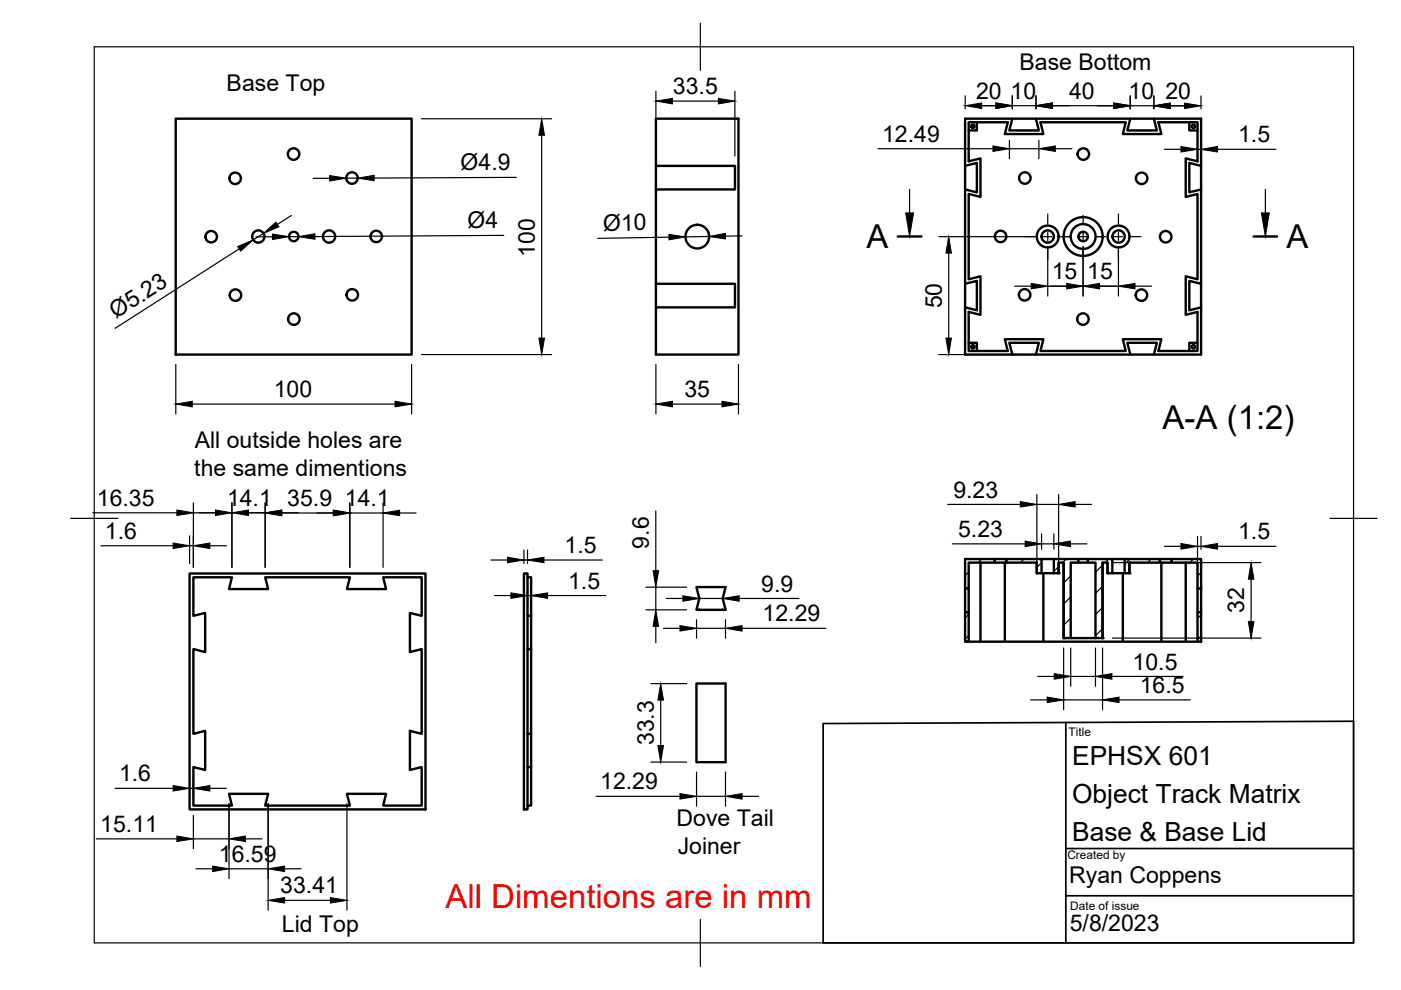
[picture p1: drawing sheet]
<svg xmlns="http://www.w3.org/2000/svg" width="297mm" height="210mm" viewBox="0 0 297 210" stroke-linecap="round" stroke-linejoin="round" font-family="sans-serif">
<!-- layer: Visible -->
<g fill="none" stroke="#000" stroke-width=".51">
<path d="M37.3 25.2h50v50h-50zM139.1 25.2h17.5v50h-17.5v-10h16.7v-5h-16.7v-20h16.7v-5h-16.7zM139.1 35.2v5M204.6 25.2h50.1v50h-50.1zM204.6 35.2l2.5-.7v6.3l-2.5-.6M205.4 25.9h8.3l-.7 2.5h8.2l-.6-2.5h18.1l-.6 2.5h8.1l-.6-2.5h8.3v8.3l-2.5-.6v8.2l2.5-.7v18.1l-2.5-.6v8.2l2.5-.7v8.3h-8.3l.6-2.5h-8.1l.6 2.5h-18.1l.6-2.5h-8.2l.7 2.5h-8.3v-8.3l2.5 .7v-8.2l-2.5 .6v-18.1l2.5 .7v-8.2l-2.5 .6zM207.1 25.9v1.8h-1.7M214.6 25.2l-.6 2.5h6.3l-.7-2.5M239.6 25.2l-.6 2.5h6.3l-.7-2.5M252.2 25.9v1.8h1.7M254.7 35.2l-2.5-.7v6.3l2.5-.6M139.1 60.2v5"/>
<path d="M204.6 60.2l2.5-.6v6.2l-2.5-.6M205.4 72.7h1.7v1.7M214.6 75.2l-.6-2.5h6.3l-.7 2.5M239.6 75.2l-.6-2.5h6.3l-.7 2.5M253.9 72.7h-1.7v1.7M254.7 60.2l-2.5-.6v6.2l2.5-.6M204.6 118.5h6.3v.8h-5.5v5.5h-.8zM207.9 119.3v16.8M210.9 119.3h2.5M210.9 118.5h2.5M213 119.3v16.8M213.4 118.5h7.4v3h-1v-2.2h-6.4z"/>
<path d="M219.8 119.3v2.2M220.8 118.5h2.6M223.4 118.5h5.2v.8h-1.6v16h-1.5v-16h-1v2.2h-1.1zM224.5 119.3v2.2M225.5 119.3v16M228.6 119.3h2M228.6 118.5h2M230.6 118.5h5.2v3h-1v-2.2h-1v16h-1.5v-16h-1.7zM233.8 119.3v16M234.8 119.3v2.2M235.8 118.5h2.6M238.4 118.5h7.5v.8h-6.4v2.2h-1.1z"/>
<path d="M239.5 119.3v2.2M245.9 119.3h2.5M245.9 118.5h2.5M246.2 119.3v16.8M248.4 118.5h6.3v6.3h-.8v-5.5h-5.5zM251.4 119.3v16.8M40.2 121.6h50v50h-50zM41 122.4h8.2l-.6 2.5h8.3l-.7-2.5h18l-.6 2.5h8.3l-.7-2.5h8.2v8.2l-2.5-.6v8.3l2.5-.7v18l-2.5-.6v8.3l2.5-.7v8.2h-8.2l.7-2.5h-8.3l.6 2.5h-18l.7-2.5h-8.3l.6 2.5h-8.2v-8.2l2.5 .7v-8.3l-2.5 .6v-18l2.5 .7v-8.3l-2.5 .6zM111.1 121.6h.7v50h-.7zM111.8 137.6h.8v18M111.8 130.6h.8v7M111.8 122.4h.8v8.2"/>
<path d="M147.7 124.5h6.1l-.6 2.4 .6 2.4h-6.1l.6-2.4zM204.6 129.8h.8v6.3h-.8zM204.6 124.8v5M205.4 124.8v5M205.4 136.1h48.5M220.8 121.5h2.6M221.2 121.5v14.6M227 135.3h5.3M235.8 121.5h2.6M238.1 121.5v14.6M253.9 129.8h.8v6.3h-.8zM253.9 124.8v5"/>
<path d="M254.7 124.8v5M111.8 155.6h.8v7M147.7 144.9h6.1v16.7h-6.1zM111.8 162.6h.8v8.2h-.8"/>
<circle cx="49.9" cy="37.8" r="1.22"/>
<circle cx="62.2" cy="32.7" r="1.22"/>
<circle cx="74.6" cy="37.7" r="1.22"/>
<circle cx="206.3" cy="26.8" r=".37"/>
<circle cx="217.3" cy="37.7" r="1.22"/>
<circle cx="229.7" cy="32.7" r="1.22"/>
<circle cx="242.1" cy="37.8" r="1.22"/>
<circle cx="253" cy="26.8" r=".37"/>
<circle cx="44.8" cy="50.2" r="1.22"/>
<circle cx="54.8" cy="50.1" r="1.3"/>
<circle cx="62.3" cy="50.1" r="1.01"/>
<circle cx="69.8" cy="50.1" r="1.3"/>
<circle cx="79.8" cy="50.1" r="1.22"/>
<circle cx="147.8" cy="50.2" r="2.51"/>
<circle cx="212.1" cy="50.1" r="1.22"/>
<circle cx="222.1" cy="50.1" r="2.32"/>
<circle cx="222.1" cy="50.1" r="1.3"/>
<circle cx="229.6" cy="50.1" r="1.01"/>
<circle cx="229.6" cy="50.1" r="2.64"/>
<circle cx="229.7" cy="50.1" r="4.1"/>
<circle cx="237.2" cy="50.1" r="2.32"/>
<circle cx="237.2" cy="50.1" r="1.3"/>
<circle cx="247.2" cy="50.2" r="1.22"/>
<circle cx="49.9" cy="62.6" r="1.22"/>
<circle cx="62.3" cy="67.7" r="1.22"/>
<circle cx="74.7" cy="62.5" r="1.22"/>
<circle cx="206.3" cy="73.5" r=".37"/>
<circle cx="217.2" cy="62.5" r="1.22"/>
<circle cx="229.6" cy="67.7" r="1.22"/>
<circle cx="242" cy="62.6" r="1.22"/>
<circle cx="253" cy="73.5" r=".37"/>
</g>
<g fill="#000">
<circle cx="219.8" cy="121.5" r=".25"/>
<circle cx="224.5" cy="121.5" r=".25"/>
<circle cx="225.5" cy="135.3" r=".25"/>
<circle cx="233.8" cy="135.3" r=".25"/>
<circle cx="234.8" cy="121.5" r=".25"/>
<circle cx="239.5" cy="121.5" r=".25"/>
</g>
<!-- layer: TITLEBLOCK -->
<path d="M174.5 153.4l112.5-.5v47h-112.5zM226 153.2v46.7M226 179.9h61M226 189.9h61" fill="none" stroke="#000" stroke-width=".36"/>
<!-- layer: BORDER -->
<path d="M20 9.9h267v190h-267zM148.5 4.9v10M15 109.9h10M282 109.9h10M148.5 194.9v10" fill="none" stroke="#000" stroke-width=".25"/>
<!-- layer: Hatching -->
<g fill="none" stroke="#000" stroke-width=".25">
<path d="M208.1 118.5l-.8 .8M217.1 118.5l-.8 .8M220.8 119.3l-1 1M226.1 118.5l-.8 .8M233.8 119.8l-1.5 1.5M235 118.5l-.7 .8M239.5 118.5l-1.1 1.1M244 118.5l-.7 .8M248.5 118.5l-.2 .2M253 118.5l-.8 .8M205.4 121.3l-.8 .7M205.4 130.2l-.8 .8"/>
<path d="M205.4 134.7l-.8 .8M224.5 120.2l-1.1 1M227 122.1l-1.5 1.5M227 126.6l-1.5 1.5M227 131.1l-1.5 1.5M233.8 124.3l-1.5 1.5M233.8 128.8l-1.5 1.5M233.8 133.3l-1.5 1.5M254.6 121.4l-.7 .7M254.6 130.4l-.7 .7M254.6 134.9l-.7 .7"/>
</g>
<!-- layer: Section Lines -->
<path d="M190.4 50.1h5M265.8 50.1h5" fill="none" stroke="#000" stroke-width=".51"/>
<path d="M192.8 40.1v5M268.3 40.1v5" fill="none" stroke="#000" stroke-width=".25"/>
<path d="M192 45.1h1.7l-.9 5zM267.4 45.1h1.7l-.8 5z" fill="#000" stroke="#000" stroke-width=".21"/>
<!-- layer: FD_Dimensions -->
<g fill="none" stroke="#000" stroke-width=".25">
<path d="M139.1 19.3v13.8M155.8 19.3v13.8M69.9 37.8h-3.5M73.4 37.8h2.4M89.4 25.2h27.5M109.5 37.6l-30.2 .2M114.9 28.7v43M142.6 21.4h9.7M186.2 31.5h24.3M204.6 20.3v2.8M207.6 22.4h3.5M214 29.8v3.8"/>
<path d="M214 31.5h6.3M214.6 20.3v2.8M214.6 22.4h5M219.6 20.3v2.8M220.3 29.8v3.8M223.1 22.4h13M223.8 31.5h3.5M239.6 22.4h5M239.6 20.3v2.8M244.6 20.3v2.8M246.9 31.7h3.5M248.1 22.4h3.5"/>
<path d="M253.9 31.7h.7M254.6 20.3v2.8M258.1 31.7h12.4M50.7 52.8l-26.3 16.8M55.9 49.5l-2.2 1.4M57.8 50.2h-3.5M61.3 50.2h2M61.8 45.7l-3 1.9M106.8 49.9l-40 .3M141.8 50.3l-15.1 .2M150.3 50.1l-5 .1M157.3 50l-3.5 .1"/>
<path d="M199 50.2h21M201.1 53.7v18M222.1 52.3v10.5M229.6 52.3v10.5M237.1 52.3v10.5M37.3 77.3v10.5M87.3 77.3v10.5M89.4 75.2h27.5M139.1 77.3v10.5M156.6 77.3v10.5M199 75.2h18.5M215.1 60.7h3.5"/>
<path d="M222.1 60.7h15M240.6 60.7h3.5M40.8 85.7h43M142.6 85.7h10.5M19.7 108.7h17.8M21.4 115.7h15.3M40.2 113.6v5.9M40.2 115.7h.8M41 106.6v13.7M41 108.7h15.2M44.5 115.7h3.5M49.2 106.6v13.7"/>
<path d="M56.2 106.6v13.7M59.7 108.7h3.5M59.7 108.8h11M74.2 106.7v13.6M74.2 108.8h7M81.2 106.7v13.6M84.7 108.8h3.5M104.1 118.7h3.5M111.1 116.6v2.9M111.1 118.7h.7M111.8 116.6v2.9M115.3 118.7h12.4"/>
<path d="M139 108.3v12.7M200.9 106.9h15.4M201.9 115.3h15.4M219.8 104.9v14.5M219.8 106.9h4.7M220.8 113.2v3.3M220.8 115.3h2.6M223.4 113.2v3.3M224.5 104.9v14.5M226.9 115.3h3.5M227.9 106.9h3.5M235.9 119.3h31.5"/>
<path d="M246.9 115.8h3.5M253.9 113.7v9M253.9 115.8h.7M254.6 113.7v2.8M258.1 115.8h12.4M104.8 126.3h3.5M111.8 124.5v3.9M111.8 126.3h.8M112.6 124.5v3.9M116.1 126.3h12.4M136.9 129.3h8.7M136.9 124.5h8.7"/>
<path d="M139 124.5v4.8M139 132.8v3.5M140.7 133.2h3.5M141.3 126.9h3.5M147.7 131.4v3.9M147.7 133.2h6.1M148.3 129h.1M148.3 126.9h4.9M153.2 129h.1M153.8 131.4v3.9M156.7 126.9h12.7M157.3 133.2h17.8"/>
<path d="M225.5 137.4v13.1M227 137.4v8.1M232.3 137.4v8.1M233.8 137.4v13.1M235.9 135.3h31.5M265.3 122.8v9M138 144.9h7.6M140.1 148.4v9.7M218.5 148.4h3.5M220 143.4h3.5M225.5 148.4h8.3M227 143.4h5.3"/>
<path d="M235.8 143.4h15M237.3 148.4h15M20.4 177.9h17.1M24.4 167.1h12.3M40.2 165v4.5M40.2 167.1h.8M41 165v3.7M41 172.9v7.1M41 177.9h7.6M44.5 167.1h3.5M48.6 170.4v15.9M52 177.9h3.6"/>
<path d="M56.9 170.4v22.6M73.6 170.4v22.6M126.4 168.8h17.8M138 161.6h7.6M147.7 163.7v7.2M147.7 168.8h6.1M153.8 163.7v7.2M157.3 168.8h3.5M41.6 184.2h3.4M48.6 184.2h8.3M60.3 184.2h3.5M60.3 190.9h9.8"/>
</g>
<g fill="#000" stroke="#000" stroke-width=".21">
<path d="M69.9 37.2l3.5 .6-3.5 .6zM75.8 37.8l3.5-.6v1.1zM114.9 25.2l.5 3.5h-1.1zM139.1 21.4l3.5-.5v1.1zM152.3 20.9l3.5 .5-3.5 .6zM204.6 22.4l3.5-.6v1.2zM210.5 30.9l3.5 .6-3.5 .6zM211.1 21.8l3.5 .6-3.5 .6zM219.6 22.4l3.5-.6v1.2zM220.3 31.5l3.5-.6v1.2zM236.1 21.8l3.5 .6-3.5 .6zM236.1 21.9l3.5 .5-3.5 .6z"/>
<path d="M244.6 22.4l3.5-.5v1.1zM250.4 31.1l3.5 .6-3.5 .5zM251.1 21.9l3.5 .5-3.5 .6zM254.6 31.7l3.5-.6v1.1zM50.4 52.3l3.3-1.4-2.7 2.3zM57.8 49.6l3.5 .6-3.5 .6zM55.9 49.5l2.6-2.4 .6 1zM63.3 50.2l3.5-.6v1.1zM141.8 49.7l3.5 .5-3.5 .7zM150.3 50.1l3.5-.6v1.2zM201.1 50.2l.6 3.5h-1.1zM114.3 71.7h1.1l-.5 3.5z"/>
<path d="M200.6 71.7h1.1l-.6 3.5zM218.6 60.1l3.5 .6-3.5 .5zM226.1 60.1l3.5 .6-3.5 .5zM229.6 60.7l3.5-.6v1.1zM237.1 60.7l3.5-.6v1.1zM37.3 85.7l3.5-.6v1.2zM83.8 85.1l3.5 .6-3.5 .6zM139.1 85.7l3.5-.6v1.2zM153.1 85.1l3.5 .6-3.5 .6zM36.7 115.1l3.5 .6-3.5 .6zM37.5 108.1l3.5 .6-3.5 .6zM41 115.7l3.5-.6v1.2z"/>
<path d="M45.7 108.1l3.5 .6-3.5 .6zM49.2 108.7l3.5-.6v1.2zM56.2 108.7l3.5-.6v1.2zM56.2 108.8l3.5-.6v1.1zM70.7 108.2l3.5 .6-3.5 .5zM81.2 108.8l3.5-.6v1.1zM107.6 118.1l3.5 .6-3.5 .6zM111.8 118.7l3.5-.6v1.2zM216.3 106.4l3.5 .5-3.5 .6zM217.3 114.7l3.5 .6-3.5 .6zM223.4 115.3l3.5-.6v1.2zM224.5 106.9l3.4-.5v1.1z"/>
<path d="M250.4 115.2l3.5 .6-3.5 .6zM254.6 115.8l3.5-.6v1.2zM108.3 125.7l3.5 .6-3.5 .6zM112.6 126.3l3.5-.6v1.2zM139 129.3l.6 3.5h-1.1zM138.5 121h1.1l-.6 3.5zM144.2 132.6l3.5 .6-3.5 .6zM144.8 126.3l3.5 .6-3.5 .6zM153.2 126.9l3.5-.6v1.2zM153.8 133.2l3.5-.6v1.2zM264.7 131.8h1.2l-.6 3.5zM265.3 119.3l.6 3.5h-1.2z"/>
<path d="M140.1 144.9l.6 3.5h-1.2zM139.5 158.1h1.2l-.6 3.5zM222 147.8l3.5 .6-3.5 .6zM223.5 142.8l3.5 .6-3.5 .6zM232.3 143.4l3.5-.6v1.2zM233.8 148.4l3.5-.6v1.2zM36.7 166.6l3.5 .5-3.5 .6zM37.5 177.3l3.5 .6-3.5 .5zM41 167.1l3.5-.5v1.1zM48.6 177.9l3.4-.6v1.1zM144.2 168.3l3.5 .5-3.5 .6zM153.8 168.8l3.5-.5v1.1z"/>
<path d="M45 183.6l3.6 .6-3.6 .6zM56.9 184.2l3.4-.6v1.2zM56.9 190.9l3.4-.6v1.2zM70.1 190.3l3.5 .6-3.5 .6z"/>
</g>
<!-- layer: Smart Centers -->
<g fill="none" stroke="#000" stroke-width=".25">
<path d="M217.3 50.2h2.2M221.2 50.2h1.8M222.1 45.4v2.1M222.1 49.3v1.8M222.1 52.8v2.2M224.8 50.2h2.1M228.7 50.2h1.8M229.6 45.7v1.8M229.6 49.3v1.8M229.6 52.8v1.9M232.3 50.2h2.2M236.2 50.2h1.8"/>
<path d="M237.1 45.4v2.1M237.1 49.3v1.8M237.1 52.8v2.2M239.8 50.2h2.1"/>
</g>
<g font-size="7">
<text x="183.7" y="52.6">A</text>
<text x="272.8" y="52.6">A</text>
<text x="246.5" y="91">A-A (1:2)</text>
</g>
<text font-size="7" fill="#f00" x="94.4" y="192.5">All Dimentions are in mm</text>
<g font-size="5.6">
<text x="227.3" y="162.3">EPHSX 601</text>
<text x="227.3" y="170.3">Object Track Matrix</text>
<text x="227.3" y="178.3">Base &amp; Base Lid</text>
</g>
<g font-size="4.9">
<text x="216.2" y="14.7">Base Bottom</text>
<text x="48" y="19.3">Base Top</text>
<text x="142.7" y="20">33.5</text>
<text x="207" y="20.9">20</text>
<text x="214.3" y="20.9">10</text>
<text x="226.7" y="20.9">40</text>
<text x="239.3" y="21">10</text>
<text x="247.1" y="21">20</text>
<text x="187" y="30.1">12.49</text>
<text x="262.5" y="30.2">1.5</text>
<text x="97.7" y="36.1">Ø4.9</text>
<text x="99.1" y="48.4">Ø4</text>
<text x="127.9" y="49" transform="rotate(-1 127.9 49)">Ø10</text>
<text x="113.4" y="54.4" transform="rotate(-90 113.4 54.4)">100</text>
<text x="223" y="59.2">15</text>
<text x="230.5" y="59.2">15</text>
<text x="199.7" y="65.4" transform="rotate(-90 199.7 65.4)">50</text>
<text x="24.6" y="67.7" transform="rotate(-33 24.6 67.7)">Ø5.23</text>
<text x="58" y="84.2">100</text>
<text x="145.1" y="84.2">35</text>
<text x="41.3" y="95">All outside holes are</text>
<text x="41.2" y="100.8">the same dimentions</text>
<text x="20.6" y="107.2">16.35</text>
<text x="48.1" y="107.3">14.1</text>
<text x="60.9" y="107.3">35.9</text>
<text x="73.1" y="107.4">14.1</text>
<text x="202.1" y="105.5">9.23</text>
<text x="203.1" y="113.8">5.23</text>
<text x="22.2" y="114.3">1.6</text>
<text x="119.7" y="117.3">1.5</text>
<text x="137.6" y="116.3" transform="rotate(-90 137.6 116.3)">9.6</text>
<text x="262.5" y="114.4">1.5</text>
<text x="120.5" y="124.8">1.5</text>
<text x="161.4" y="125.4">9.9</text>
<text x="161.7" y="131.8">12.29</text>
<text x="263.8" y="130" transform="rotate(-90 263.8 130)">32</text>
<text x="240.1" y="142">10.5</text>
<text x="241.6" y="146.9">16.5</text>
<text x="138.6" y="158" transform="rotate(-90 138.6 158)">33.3</text>
<text x="25.2" y="165.7">1.6</text>
<text x="127.3" y="167.4">12.29</text>
<text x="21.3" y="176.4">15.11</text>
<text x="143.4" y="175.1">Dove Tail</text>
<text x="46.4" y="182.7">16.59</text>
<text x="143.7" y="181">Joiner</text>
<text x="59.4" y="189.4">33.41</text>
<text x="226.7" y="187.1">Ryan Coppens</text>
<text x="59.8" y="197.6">Lid Top</text>
<text x="226.8" y="197.5">5/8/2023</text>
</g>
<g font-size="2.5">
<text x="226.6" y="156.1">Title</text>
<text x="226.3" y="182">Created by</text>
<text x="226.9" y="192.9">Date of issue</text>
</g>
</svg>
